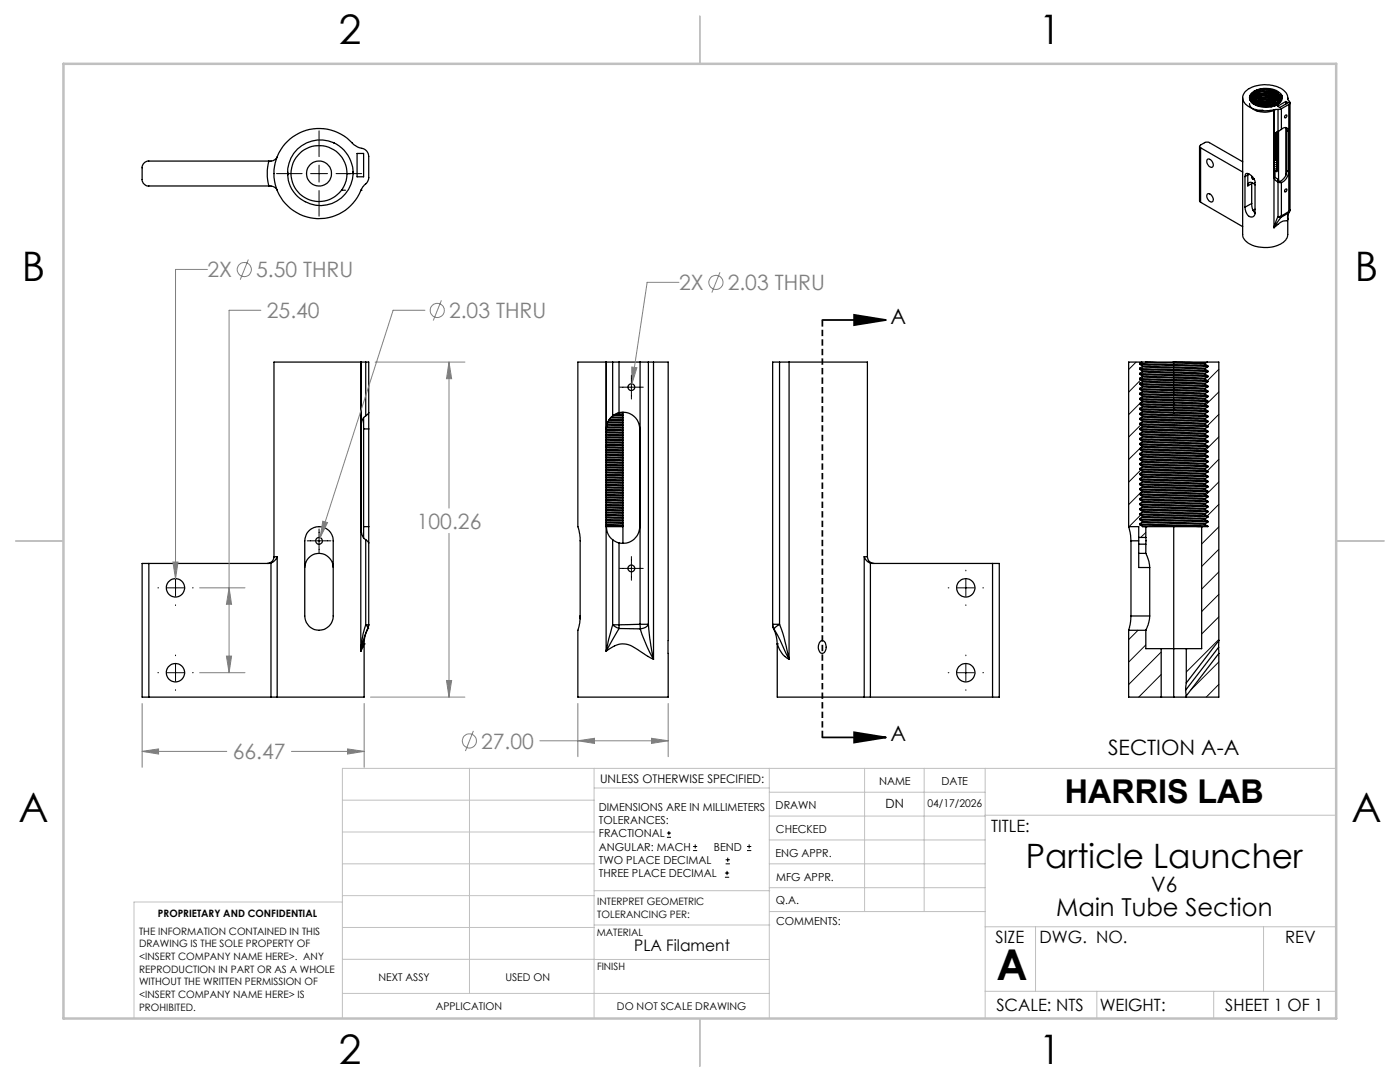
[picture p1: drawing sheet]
<svg xmlns="http://www.w3.org/2000/svg" width="279mm" height="216mm" viewBox="0 0 279 216" stroke-linecap="round" stroke-linejoin="round" font-family="sans-serif">
<g fill="none" stroke="#000" stroke-width=".25">
<path d="M248 19.5v27.3a3 3 0 0 0 2.9 2.4 6.1 6.1 0 0 0 5.7-1.3l.4-1.1v-3.3M250.3 18.2a1.35 1.35 0 0 0-.8 1.9M250.3 18.2a4.6 4.6 0 0 1 5.4 .6M250.3 18.2h.1M250.3 19.9a4.5 4.5 0 0 1 5 .6M250.3 19.9l-.6 .4M250.3 19.4a4.2 4.2 0 0 1 5.1 .9 4.5 4.5 0 0 0-5.1-.8M250.3 19.4l-.7 .7M250.3 19a4.4 4.4 0 0 1 5.1 .8l.2 .3M250.3 19l-.7 .6-.2 .3 .9-.8M250.3 18.6a4.4 4.4 0 0 1 5.1 .8l.2 .5M250.3 18.6l-.7 .6-.2 .4"/>
<path d="M250.3 18.2a4.4 4.4 0 0 1 5.1 .7 1.38 1.38 0 0 1-.7 2.1M250.3 18.3a4.4 4.4 0 0 1 5.1 .7l.2 .7M250.3 18.7l-.7 .6-.2 .4M250.3 18.7a4.4 4.4 0 0 1 5.1 .7l.2 .5M250.3 19.1a4.4 4.4 0 0 1 5.1 .7l.2 .3M250.3 19.5l-.7 .6M250.3 19.9l-.6 .5M250.3 19.9a4.6 4.6 0 0 1 5 .6M250.3 18.3l-.7 .6-.2 .6M250.3 18.2v.1M250.3 18.6v.1M250.3 19v.1"/>
<path d="M250.3 19.4v.1M250.3 19.9h.1M250.4 18.6a5.5 5.5 0 0 1 4.1 .1M250.5 18.2a5.3 5.3 0 0 1 4 .1M250.5 19a5.5 5.5 0 0 1 4 .1M250.5 19.4a5.3 5.3 0 0 1 4 .1M250.5 19.9a5.5 5.5 0 0 1 4 0M255.7 18.8a1.4 1.4 0 0 1-.8 2.1M255.7 18.8l.2 .7M257 19.5v.3M53.7 32.1a9.9 9.9 0 0 0 0 5M55.3 31.3a1.46 1.46 0 0 1-1.2 .8h-24.4a1.33 1.33 0 0 0-1.3 1.4v2.3a1.33 1.33 0 0 0 1.3 1.3h24.4a1.46 1.46 0 0 1 1.2 .9"/>
<path d="M56.9 28.7a9.1 9.1 0 0 1 13.8 .2l.7 .5a2.55 2.55 0 0 1 2.1 1.3l.1 4.9-.4 .8-.8 .9a10.2 10.2 0 0 1-6.1 6 9 9 0 0 1-10.2-3.8 9 9 0 0 1 .8-10.8zM57.4 34.5v.4M57.4 34.3v.6M66.5 28.4l.2 .1M68.2 38h.7M69.3 34.6a5.6 5.6 0 0 0-7.4-5.3 5.6 5.6 0 0 0-2.8 8.6 5.6 5.6 0 0 0 9.1 .1M69.3 34.6l-.1 .9a5.6 5.6 0 0 1-1 2.5M69.3 34.6h.6M70.4 34.2l.1 .4M70.5 34.4v.2M71.3 30.6h1.3v4.7h-1.3zM72 38h.1"/>
<path d="M239.4 29.2v10.9l.2 .3M239.6 29.5a.29 .29 0 0 1-.2-.3 .29 .29 0 0 1 .2-.3l1-.5h.7l6.7 3.9M239.6 29.5v10.9M239.6 29.5l8.4 4.8M241 38.7a1.07 1.07 0 0 1 1 1.6 1.08 1.08 0 0 1-1-1.6zM241 31.8a1.07 1.07 0 0 1 1 1.5 1.08 1.08 0 0 1-1-1.5zM248.5 35.2a.56 .56 0 0 1 .3-.6 .56 .56 0 0 1 .7 .3h.1a2.05 2.05 0 0 1 .9 1.5v6.1a.87 .87 0 0 1-.9 .8 .87 .87 0 0 1-.9-.8l-.2-1.2M248.5 35.2v6.1M249 34.9l-.5 .3M249 34.9v2.2M249.1 34.6l-.1 .3M249.4 20.7a2.24 2.24 0 0 0 2.3 1.6l1.2 .1 1.4-.4"/>
<path d="M249.6 20.1a3.7 3.7 0 0 0 3.9 1.2l1.4-.4M249.8 36.4v4.2M249.8 36.7l-.8 .4M249.9 35.2l-.1 .3 .2 .3M250.2 35.7l-.2 .1M250.3 35.7l-.3 .1M250.3 20.7a4.8 4.8 0 0 1 4.6 .2M250.3 20.3a4.7 4.7 0 0 1 4.8 .4M250.3 20.3l-.4 .2M250.3 20.4l-.4 .2M250.3 20.4a4.8 4.8 0 0 1 4.8 .3M250.3 20.7a5 5 0 0 1 4.5 .2"/>
<path d="M250.3 20.7h-.1M250.3 20.3v.1M250.3 20.7h.1M250.3 20.7l-.1 .1M250.5 20.2a5.3 5.3 0 0 1 4 .1M250.5 20.7a5.5 5.5 0 0 1 4 0M250.5 36.9h-.1a.73 .73 0 0 0-.7-.5 .73 .73 0 0 0-.7 .5v.2M250.5 21a4.8 4.8 0 0 1 4 .1M250.6 21a5.4 5.4 0 0 1 3.8 .1 5.2 5.2 0 0 0-3.8-.1M251.1 21.2a5.3 5.3 0 0 1 2.8 .1M251.2 21.2l1.6-.1 1 .2M251.3 21.2l1.3-.1 1.2 .2"/>
<path d="M252 22l-1.1 .2M254.2 21.9h.1M254.2 21.9v23.5M254.3 21.9h.1M254.3 21.9v13.4l.2 .6 .6 .4M254.3 27.5l.5 .3M254.3 27.9l.5 .3M254.3 28.3l.5 .3M254.3 28.7l.5 .3M254.3 29.1l.5 .4M254.3 28.8l.5 .3M254.3 29.6l.5 .3"/>
<path d="M254.3 30l.5 .3M254.3 30.4l.5 .3M254.3 30.8l.5 .3M254.3 31.2l.5 .3M254.3 31.3l.5 .2M254.3 31.7l.5 .3M254.3 28.8l.1 .1M254.3 27.1l.5 .3M254.4 26.8l.4 .3M254.4 26.8h.1M254.4 26.8l.4 .2M254.4 27.2h-.1l.5 .2"/>
<path d="M254.4 27.7l-.1-.1 .5 .3M254.4 28h-.1l.5 .3M254.4 28.5l-.1-.1 .5 .3M254.4 29.3l-.1-.1 .5 .3M254.4 29.7l-.1-.1 .5 .3M254.4 30.1l-.1-.1 .5 .3M254.4 30.5l-.1-.1 .5 .3M254.4 30.9l-.1-.1 .5 .3M254.5 34l.3 .3-.1-.3M254.5 35.4l.7 .4M254.5 34v1.4M254.5 35.4l-.2 .1"/>
<path d="M254.6 26.5l.2 .1M254.7 26.7l.2 .3-.2 .1M254.7 27.1l.2 .3-.2 .1M254.7 33.7l.2 .3h-.2M254.7 33.2l.2 .3M254.7 32.8l.2 .4h-.2M254.7 32.4l.2 .3-.2 .1M254.7 32l.2 .3-.2 .1M254.7 31.6l.2 .3-.2 .1M254.7 31.2l.2 .3M254.7 30.8l.2 .3-.2 .1M254.7 30.4l.2 .3-.2 .1"/>
<path d="M254.7 30l.2 .3M254.7 29.6l.2 .3-.2 .1M254.7 29.1l.2 .4M254.7 28.8l.2 .3h-.2M254.7 28.3l.2 .3-.2 .2M254.7 27.9l.2 .4M254.7 27.5l.2 .3-.2 .1M254.7 26.4l.2 .3h-.2M254.8 33.8l-.3 .2M254.9 26.6l-.2 .1M254.9 27l-.2 .1M254.9 27.4l-.2 .1"/>
<path d="M254.9 27.8l-.2 .1M254.9 28.2l-.2 .1M254.9 28.6l-.2 .2M254.9 29l-.2 .1M254.9 29.4l-.2 .2M254.9 29.8l-.2 .2M254.9 30.3l-.2 .1M254.9 30.7l-.2 .1M254.9 31.1l-.2 .1M254.9 31.5l-.2 .1M254.9 31.9l-.2 .1M254.9 32.3l-.2 .1"/>
<path d="M254.9 32.7l-.2 .1M254.9 33.1l-.2 .1M254.9 33.5l-.2 .2M254.9 33.9l-.2 .1M254.9 29.5l-.2 .1M254.9 28.3h-.2M255 21.2l1.6-1 .5 .3-1.7 .9zM255.1 21.8l-.8 .1M255.1 26.2a1.12 1.12 0 0 0-.8 1.1M255.1 36.3l.6 .1M255.1 21.8v4.4M255.1 36.3v6.9"/>
<path d="M255.2 26.1v9.7M255.7 21.7l-.6 .1M255.7 25.8l-.6 .4M255.7 25.8a.77 .77 0 0 1 .9-.3 .77 .77 0 0 1 .6 .8l-.4-.2M255.7 21.7v4.1M255.7 36.4v6.7M256.5 23a.18 .18 0 0 1 .3-.1 .18 .18 0 0 1 0 .3 .24 .24 0 0 1-.1 .3 .24 .24 0 0 1-.3-.1zM256.5 37.8a.19 .19 0 0 1 .3-.1 .19 .19 0 0 1 0 .3 .24 .24 0 0 1-.1 .3 .24 .24 0 0 1-.3-.2zM256.6 20.2v.6M256.6 25.5v9.5M256.6 25.5l.2 .6M256.8 34l.4 .3-.1 .6a2.26 2.26 0 0 1-1.4 1.5"/>
<path d="M256.8 34v.3a2.5 2.5 0 0 1-1.4 1.9l-.4-.3 .2-.1M256.8 26.1v7.9M257.2 20.8a.45 .45 0 0 0 .3-.4 .45 .45 0 0 0-.4-.4v-.1a2.66 2.66 0 0 0-2.1-2.6 6.5 6.5 0 0 0-6.5 1 1.84 1.84 0 0 0 .7 3 7 7 0 0 0 5 .6M257.2 20.8l-1.5 .9M257.2 20.8v21.4M257.5 20.5v21.3M239.6 40.4l8.4 4.8M249.8 40.6l.1 1.1 .6 .8M249.8 40.6l-1.3 .7M250.5 41.7l-.4 .3M255.1 43.2l-.9 2.2M255.1 43.2l.6 .2"/>
<path d="M255.7 43.4l-1.5 2M255.7 43.1l-.6 .1M255.7 43.1v.3M257.1 42.5l-.1 1.1a.38 .38 0 0 1-.2 .4 .38 .38 0 0 1-.4 .1l-1 .4-1.2 .9M257.1 42.5l-1.4 .9M257.2 42.2l-1.5 .9M257.2 42.2l-.1 .3M257.3 42.4l-.3 1.2M257.3 42.4l-.2 .1M257.5 41.8l-.2 .6M257.5 41.8l-.3 .4M72 72.2h-17.3v38.9"/>
<path d="M72 72.2h.1M72 72.2v57.7M72 72.2v32.9l.2 1.5 .3 .6 .5 .5M72 72.2h1M73 72.2h.6v10.1M73 72.2v10.8M121 72.2h.1M121 72.2h-5.7v32.9l.5 2.1v16.3M121 72.2h1.3M121 72.2v57.7M122.3 72.2h1.2M122.3 72.2v10.8"/>
<path d="M123.5 72.2h4.2M123.5 72.2v10.1M127.7 72.2h1.7M127.7 72.2v52.4M129.4 72.2h1M129.4 72.2v52.4M130.4 72.2h2.9v66.9h-18v-13.3l.4-1.6 .1-1.3M130.4 72.2v59.4M155.6 72.2h1.9M155.6 72.2h-1.4v52.4M155.6 72.2v52.4M157.5 72.2h15.6v38.9"/>
<path d="M157.5 72.2v59.4M227.4 77.5l6.8 .3M227.4 76.5v.2l.6 .3M227.4 73.5v.2l.6 .3M227.4 79.5l6.8 .3M227.4 77.5v.2l.6 .3M227.4 74.5l6.8 .3M227.4 78.5v.2l.6 .3M227.4 75.5v.2l.6 .3M227.4 76.5l6.8 .3M227.4 75.5l6.8 .2M227.4 73.5l6.8 .3"/>
<path d="M227.4 72.5v.2l.6 .3M227.4 74.5v.2l.6 .3M227.4 72.5l6.8 .2M227.4 79.5v.2l.6 .3M227.4 78.5l6.8 .2M227.6 76.7l6.6 .2M227.6 73.7l6.6 .2M227.6 77.7l6.6 .2M227.6 78.7l6.6 .2M227.6 75.7l6.6 .2M227.6 72.7l6.6 .2M227.6 74.7l6.6 .2"/>
<path d="M227.6 79.7l6.6 .2M227.9 72.2l-.5 .3M227.9 72.2h.7M227.9 72.2h-2.7v32.9M228 77.2l-.6 .3M228 77.2l6.2 .2M228 77l6.2 .3M228 74l6.2 .3M228 79.2l-.6 .3M228 79.2l6.2 .2M228 78l6.2 .2M228 74.2l-.6 .3"/>
<path d="M228 74.2l6.2 .2M228 79l6.2 .3M228 76l6.2 .2M228 76.2l-.6 .3M228 76.2l6.2 .2M228 75.2l-.6 .3M228 75.2l6.2 .2M228 73.2l-.6 .3M228 73.2l6.2 .2M228 73l6.2 .2M228 75l6.2 .2M228 78.2l-.6 .3"/>
<path d="M228 78.2l6.2 .2M228 73v.2M228 74v.2M228 75v.2M228 76v.2M228 77v.2M228 78v.2M228 79v.2M228.6 72.2l5.6 .2M228.6 72.2h5.5M234.1 72.2h6.8M234.1 72.2h.1"/>
<path d="M234.2 77.4l6.3 .3M234.2 77.8l6.7 .2M234.2 76.9l6.9 .3M234.2 77.3l5.8 .1 .5 .1v.2M234.2 73.9l6.9 .3M234.2 74.3l5.8 .1 .5 .1v.2l-6.3-.3M234.2 79.3l6.1 .1 .2 .1v.2l-6.3-.3M234.2 79.8l6.7 .2M234.2 77.9l6.9 .3M234.2 78.2l5.1 .2 1.2 .1v.2M234.2 74.8l6.7 .2M234.2 78.9l6.9 .3"/>
<path d="M234.2 75.9l6.9 .3M234.2 76.2l6.3 .3M234.2 76.4l6.3 .3M234.2 76.8l6.7 .2M234.2 75.4l6.3 .3v-.2M234.2 75.7l6.7 .3M234.2 73.4l6.2 .3 .1-.2M234.2 73.8l6.7 .2M234.2 72.9l6.9 .3M234.2 73.2l6.3 .3M234.2 74.9l6.9 .3M234.2 75.2l6.3 .3"/>
<path d="M234.2 72.4l6.3 .3M234.2 72.7l6.7 .3M234.2 79.9l6.9 .3M234.2 78.4l6.3 .3M234.2 78.7l6.7 .3M234.2 72.2l6.3 .3M234.2 72.2v.2M234.2 72.7v.2M234.2 73.2v.2M234.2 73.8v.1M234.2 74.3v.1M234.2 74.8v.1"/>
<path d="M234.2 75.2v.2M234.2 75.7v.2M234.2 76.2v.2M234.2 76.8v.1M234.2 77.3v.1M234.2 77.8v.1M234.2 78.2v.2M234.2 78.7v.2M234.2 79.3v.1M234.2 79.8v.1M240.5 77.7l.6 .3v.2M240.5 76.7l.6 .3v.2"/>
<path d="M240.5 72.7l.6 .3v.2M240.5 78.7l.6 .3v.2M240.5 72.5v.2M240.5 76.5v.2M240.5 79.7l.6 .3v.2M240.5 74.7l.6 .3v.2M240.5 75.7l.6 .3v.2M240.5 73.7l.6 .3v.2M240.9 72.2l-.4 .3M240.9 72.2h2.3v55.6M241.1 77.2l-.6 .3M241.1 74.2l-.6 .3"/>
<path d="M241.1 78.2l-.6 .3M241.1 79.2l-.6 .3M241.1 76.2l-.6 .3M241.1 73.2l-.6 .3M241.1 75.2l-.6 .3M72.6 83.3v2.3M72.6 85.6h1M72.6 85.6v19.5M73 83a2.8 2.8 0 0 0-1 2.6M73.6 82.3v3.3M73.6 82.3l-.6 .7M73.6 85.6v19.5"/>
<path d="M121 85.7l3.3 .1M121 85.8l3.3 .1M121 98.7h3.3M121 98.8l3.3 .1M121 92.7h3.3M121 92.9h3.3M121 99.7l3.3 .1M121 99.8l3.3 .1M121 97.7l3.3 .1M121 97.9h3.3M121 86.7h3.3M121 86.9h3.3"/>
<path d="M121 87.7h3.3M121 87.8l3.3 .1M121 88.7l3.3 .1M121 88.9h3.3M121 89.7h3.3M121 89.9h3.3M121 91.7l3.3 .1M121 91.9h3.3M121 94.7l3.3 .1M121 94.9h3.3M121 95.7h3.3M121 95.8l3.3 .1"/>
<path d="M121 96.7l3.3 .1M121 96.8l3.3 .1M121 93.7h3.3M121 93.8l3.3 .1M121 90.7h3.3M121 90.8l3.3 .1M121 86.1l3.3 .2M121 99.2h3.3M121 92.1l3.3 .2M121 91.2l3.3 .1M121 93.2h3.3M121 90.2h3.3"/>
<path d="M121 97.2l3.3 .1M121 95.2h3.3M121 96.2h3.3M121 94.2l3.3 .1M121 89.1l3.3 .2M121 87.2h3.3M121 88.2l3.3 .1M121 95.3l3.3 .1M121 87.3l3.3 .1M121 88.3l3.3 .1M121 94.3l3.3 .1M121 96.3l3.3 .1"/>
<path d="M121 93.3l3.3 .1M121 89.3l3.3 .1M121 85.3l3.3 .1M121 97.3l3.3 .1M121 99.3l3.3 .1M121 92.3l3.3 .1M121 86.3l3.3 .1M121 91.3l3.3 .1M121 98.2h3.3M121 90.3l3.3 .1M121 98.4h3.3M121 85.2l3.3 .1"/>
<path d="M121.1 84.8l3.2 .1M121.1 84.7h3.2M121.2 84.3l3.1 .1M121.3 84.2h3M121.5 83.9h2.8M121.6 83.7h2.7M121.8 83.4h2.5M122 83.2l2.3 .1M122.3 83a3.3 3.3 0 0 0-1.3 2.6M122.4 82.9h1.9M122.7 82.7l1.6 .1M123.4 82.4h.9"/>
<path d="M123.5 82.3a3.3 3.3 0 0 1 4.2 3.3v19.5a3.3 3.3 0 0 1-4.2 3.2M123.5 82.3l-1.2 .7M124.3 82.2v26.2M227.4 85.5l13.5 .5M227.4 90.5l13.5 .5M227.4 92.5l13.5 .5M227.4 93.5l13.5 .5M227.4 88.5l13.5 .5M227.4 87.5l13.5 .5M227.4 95.5l13.5 .5M227.4 96.5l13.5 .5M227.4 89.5l13.5 .5"/>
<path d="M227.4 94.5l13.5 .5M227.4 86.5l13.5 .5M227.4 91.5l13.5 .5M227.4 98.5l13.5 .5M227.4 99.5l13.5 .5M227.4 97.5l13.5 .5M227.4 84.5l13.5 .5M227.4 83.5l13.5 .5M227.4 82.5l13.5 .5M227.4 85.5v.2l.6 .3M227.4 80.5v.2l.6 .3M227.4 81.5l6.8 .2"/>
<path d="M227.4 80.5l6.8 .3M227.4 81.5v.2l.6 .3M227.4 99.5v.2l.6 .3M227.4 98.5v.2l.6 .3M227.4 96.5v.2l.6 .3M227.4 95.5v.2l.6 .3M227.4 94.5v.2l.6 .3M227.4 91.5v.2l.6 .3M227.4 89.5v.2l.6 .3M227.4 88.5v.2l.6 .3M227.4 87.5v.2l.6 .3M227.4 86.5v.2l.6 .3"/>
<path d="M227.4 84.5v.2l.6 .3M227.4 82.5v.2l.6 .3M227.4 90.5v.2l.6 .3M227.4 92.5v.2l.6 .3M227.4 93.5v.2l.6 .3M227.4 83.5v.2l.6 .3M227.4 97.5v.2l.6 .3M227.6 85.7l13.5 .5M227.6 90.7l13.5 .5M227.6 92.7l13.5 .5M227.6 93.7l13.5 .5M227.6 88.7l13.5 .5"/>
<path d="M227.6 87.7l13.5 .5M227.6 95.7l13.5 .5M227.6 96.7l13.5 .5M227.6 89.7l13.5 .5M227.6 94.7l13.5 .5M227.6 86.7l13.5 .5M227.6 91.7l13.5 .5M227.6 98.7l13.5 .5M227.6 99.7l13.5 .5M227.6 97.7l13.5 .5M227.6 84.7l13.5 .5M227.6 83.7l13.5 .5"/>
<path d="M227.6 82.7l13.5 .5M227.6 80.7l6.6 .2M227.6 81.7l6.6 .2M228 92l12 .4 .5 .1v.2l-12.5-.5M228 99l11.5 .4 1 .1v.2l-12.5-.5M228 86.2l12.5 .5M228 86l11.5 .4 1 .1v.2M228 90.2l12.5 .5M228 90l12.3 .5 .2 .2M228 87l12.3 .5 .2 .2-12.5-.5M228 88l11.5 .4 1 .1v.2l-12.5-.5M228 89l11.5 .4 1 .1v.2l-12.5-.5"/>
<path d="M228 95.2l12.5 .5M228 95l12 .4 .5 .1v.2M228 96l11.5 .4 1 .1v.2l-12.5-.5M228 97l11.5 .4 1 .1v.2l-12.5-.5M228 91.2l12.5 .5M228 91l12.5 .5M228 93.2l12.5 .5M228 93l12.5 .5M228 94.2l12.5 .5v-.2M228 94l12.5 .5M228 98.2l12.5 .5M228 98l12.5 .5"/>
<path d="M228 85l11.5 .4 1 .1v.2l-12.5-.5M228 84.2l12.5 .5v-.2M228 84l12.5 .5M228 83.2l12.5 .5M228 83l12.5 .5M228 81l6.2 .2M228 81.2l-.6 .3M228 81.2l6.2 .2M228 80.2l-.6 .3M228 80.2l6.2 .2M228 82l6.2 .3M228 99.2l-.6 .3"/>
<path d="M228 97.2l-.6 .3M228 96.2l-.6 .3M228 94.2l-.6 .3M228 92.2l-.6 .3M228 89.2l-.6 .3M228 88.2l-.6 .3M228 87.2l-.6 .3M228 85.2l-.6 .3M228 84.2l-.6 .3M228 80l6.2 .3M228 93.2l-.6 .3M228 95.2l-.6 .3"/>
<path d="M228 82.2l-.6 .3M228 82.2l6.2 .2M228 83.2l-.6 .3M228 98.2l-.6 .3M228 90.2l-.6 .3M228 86.2l-.6 .3M228 91.2l-.6 .3M228 80v.2M228 81v.2M228 82v.2M228 83v.2M228 84v.2"/>
<path d="M228 85v.2M228 86v.2M228 87v.2M228 88v.2M228 89v.2M228 90v.2M228 91v.2M228 92v.2M228 93v.2M228 94v.2M228 95v.2M228 96v.2"/>
<path d="M228 97v.2M228 98v.2M228 99v.2M234.2 80.9l6.9 .3M234.2 81.2l6.3 .3M234.2 81.4l6.3 .3M234.2 81.7l6.7 .3M234.2 80.4l6.3 .3v-.2M234.2 80.8l6.7 .2M234.2 81.9l6.9 .3M234.2 82.3l6.3 .2M234.2 80.3l6.3 .2"/>
<path d="M234.2 82.4l6.3 .3M234.2 80.3v.1M234.2 80.8v.1M234.2 81.2v.2M234.2 81.7v.2M234.2 82.3v.1M240.5 81.7l.6 .3v.2M240.5 93.7l.6 .3v.2M240.5 95.7l.6 .3v.2M240.5 82.7l.6 .3v.2M240.5 83.7l.6 .3v.2M240.5 98.7l.6 .3v.2"/>
<path d="M240.5 90.7l.6 .3v.2M240.5 86.7l.6 .3v.2M240.5 91.7l.6 .3v.2M240.5 81.5v.2M240.5 82.5v.2M240.5 83.5v.2M240.5 91.5v.2M240.5 93.5v.2M240.5 98.5v.2M240.5 80.7l.6 .3v.2M240.5 99.7l.6 .3v.2M240.5 97.7l.6 .3v.2"/>
<path d="M240.5 96.7l.6 .3v.2M240.5 94.7l.6 .3v.2M240.5 92.7l.6 .3v.2M240.5 89.7l.6 .3v.2M240.5 88.7l.6 .3v.2M240.5 87.7l.6 .3v.2M240.5 85.7l.6 .3v.2M240.5 84.7l.6 .3v.2M241.1 86.2l-.6 .3M241.1 81.2l-.6 .3M241.1 82.2l-.6 .3M241.1 99.2l-.6 .3"/>
<path d="M241.1 97.2l-.6 .3M241.1 96.2l-.6 .3M241.1 95.2l-.6 .3M241.1 92.2l-.6 .3M241.1 90.2l-.6 .3M241.1 89.2l-.6 .3M241.1 88.2l-.6 .3M241.1 87.2l-.6 .3M241.1 85.2l-.6 .3M241.1 80.2l-.6 .3M241.1 83.2l-.6 .3M241.1 91.2l-.6 .3"/>
<path d="M241.1 93.2l-.6 .3M241.1 94.2l-.6 .3M241.1 84.2l-.6 .3M241.1 98.2l-.6 .3M29.7 112.4h-1.3v26.7h1.3M29.7 112.4v26.7M54.1 112.4h-24.4M54.1 112.4v26.7M54.7 111.1a1.33 1.33 0 0 1-1.4 1.3M54.7 111.1h.6M55.3 111.1a2.18 2.18 0 0 1-1.2 1.3M55.3 111.1v28"/>
<path d="M60.8 113.2a2.84 2.84 0 0 1 2.9-2.8 2.84 2.84 0 0 1 2.8 2.8M61.7 105.9a2.83 2.83 0 0 1 3.1-.6 2.83 2.83 0 0 1 1.7 2.6v15a2.84 2.84 0 0 1-2.8 2.9 2.84 2.84 0 0 1-2.9-2.9v-15l.3-1.3zM72.6 105.1v2.3M72.6 105.1h1M73 107.7l.6 .6M73 107.7v17M73.6 105.1v3.2M73.6 108.3v16.4M121 103.7l3.3 .1M121 103.9h3.3M121 100.7l3.3 .1M121 100.9h3.3"/>
<path d="M121 101.7h3.3M121 101.8l3.3 .1M121 102.7l3.3 .1M121 102.8l3.3 .1M121 100.2l3.3 .1M121 102.2h3.3M121 103.3l3.3 .1M121 100.3l3.3 .1M121 104.2h3.3M121 102.3l3.3 .1M121 101.2h3.3M121 103.2l3.3 .1"/>
<path d="M121 104.4h3.3M121 104.7h3.3M121 101.4h3.3M121 104.8l3.3 .1M122.3 107.7l1.2 .6M122.3 107.7v17M123.5 108.3v16.4M124.3 105.1h-3.2a3 3 0 0 0 1.2 2.6M172.5 111.1h.6M172.5 111.1a1.94 1.94 0 0 0 1.2 1.3M172.5 111.1v28M173.1 111.1a1.33 1.33 0 0 0 1.3 1.3"/>
<path d="M173.7 112.4h24.4M173.7 112.4v26.7M198.1 112.4h1.3v26.7h-1.3M198.1 112.4v26.7M225.2 105.1l.4 1.7 .1 1.1M225.2 105.1h2.1v2.1M225.7 107.9h1.6M225.7 107.9v15M227.3 110.4v2.8h2.1M227.3 107.2v1.4M227.3 107.2h1.4M227.3 108.6v1.8"/>
<path d="M227.3 110.4h1.4M227.3 108.6h1.4M227.4 101.5l13.5 .5M227.4 103.5l13.5 .5M227.4 100.5l13.5 .5M227.4 102.5l13.5 .5M227.4 104.7l12.6 .4M227.4 104.5l13.5 .5M227.4 101.5v.2l.6 .3M227.4 100.5v.2l.6 .3M227.4 102.5v.2l.6 .3M227.4 103.5v.2l.6 .3"/>
<path d="M227.4 104.7l.6 .4h.7M227.4 104.5v.2M227.6 101.7l13.5 .5M227.6 103.7l13.5 .5M227.6 100.7l13.5 .5M227.6 102.7l13.5 .5M228 100l11.5 .4 1 .1v.2l-12.5-.5M228 102.2l12.5 .5M228 102l11.5 .4 1 .1v.2M228 103l11.5 .4 1 .1v.2l-12.5-.5M228 104.2l12.5 .5v-.2M228 104l12.5 .5"/>
<path d="M228 101l12 .4 .5 .1v.2l-12.5-.5M228 103.2l-.6 .3M228 100.2l-.6 .3M228 104.2l-.6 .3M228 101.2l-.6 .3M228 102.2l-.6 .3M228 100v.2M228 101v.2M228 102v.2M228 103v.2M228 104v.2M228.1 105l.8 .1"/>
<path d="M228.7 110.4l.6 1.7 .1 1.1M228.7 107.2v1.4M228.7 105.1h5.5M228.7 105.1v2.1M228.7 108.6v1.8M229.4 113.2v9.7M234.2 105.1h5.6M234.2 105.1v34M239.8 105.1v24.3h-3.1M240.5 102.7l.6 .3v.2M240.5 103.7l.6 .3v.2M240.5 100.7l.6 .3v.2"/>
<path d="M240.5 104.7l.6 .4h-1.3M240.5 101.7l.6 .3v.2M241.1 102.2l-.6 .3M241.1 100.2l-.6 .3M241.1 101.2l-.6 .3M241.1 103.2l-.6 .3M241.1 104.2l-.6 .3M29.7 139.1h24.4M54.1 139.1h1.2M72.7 128.5l-.7 1.4M72.7 128.5h.1M72.7 128.5v10.6h-17.4"/>
<path d="M73 124.7l-.5 1.8-.5 3.4M73 124.7l.3 .4 .1 .3M73 124.7h.6M73.4 125.4l-.8 2.1-.6 2.4M73.4 125.4h.1M73.4 125.4a6.3 6.3 0 0 0-.7 3.1M73.6 124.7l-.2 .7M121 129.9a4.6 4.6 0 0 1 5.2-.9l4.2 2.6M122.3 124.7h1.2M122.3 124.7l1.2 .7M122.3 124.7l-1.3 5.2M123.5 124.7v.7"/>
<path d="M123.5 125.4l4.3 .1M123.5 125.4l-2.5 4.5M127.7 124.6l.1 .9M127.7 124.6h1.7M127.7 124.6l-4.2 .1M127.8 125.5l1.4 3.6 1.2 2.5M129.4 124.6l-.7 .6-.9 .3M129.4 124.6l.3 2.8 .7 4.2M154.2 124.6l.2 .8M154.2 124.6h1.4M154.2 124.6l.2 .9M154.4 125.4a7.6 7.6 0 0 1 .7 3.1"/>
<path d="M154.4 125.4h.1M154.4 125.4v.1M154.4 125.5l3.1 6.1M155.1 128.5l.1 .1a5.2 5.2 0 0 0 2.3 3M155.1 128.5h.1M155.1 128.5v10.6h17.4M155.6 124.6l.7 1.9 1.2 5.1M155.6 124.6l-1.2 .9M163.7 128l.5-.2a1.51 1.51 0 0 1-.1 2.6 1.43 1.43 0 0 1-.4-2.4zM172.5 139.1h1.2M173.7 139.1h24.4M225.2 125.8v13.3h6.5"/>
<path d="M225.2 125.8h3.5M225.7 122.9l-.2 1.8-.3 1.1M225.7 122.9h3.7M228.7 125.8v3.6h3M229.4 122.9l-.1 1.3-.6 1.6M231.7 129.4h5M231.7 139.1h2.5M231.7 129.4v9.7M234.2 139.1h2.5M236.6 137.7l.1 1.2M236.7 136.3l-.1 1.4M236.7 129.4v6.9"/>
<path d="M236.7 138.9v.2M243.2 129.2v1.2M243.2 129.2l-6.6 8.5M243.2 127.8v1.4M243.2 130.4v8.7h-6.5M243.2 127.8l-6.5 8.5M243.2 130.4l-6.5 8.5"/>
<circle cx="63.7" cy="34.6" r="2.5"/>
<circle cx="63.9" cy="34.5" r="6.6"/>
<circle cx="126" cy="77.2" r=".67"/>
<circle cx="35" cy="117.3" r="1.83"/>
<circle cx="63.7" cy="107.9" r=".67"/>
<circle cx="126" cy="113.4" r=".67"/>
<circle cx="192.7" cy="117.3" r="1.83"/>
<circle cx="35" cy="134.2" r="1.83"/>
<circle cx="192.7" cy="134.2" r="1.83"/>
</g>
<g fill="none" stroke="#000" stroke-width=".2">
<path d="M55.2 34.6h5.1M62 34.6h3.4M63.7 26.1v5.2M63.7 32.9v3.4M63.7 38v5.1M67.1 34.6h5.1M123.6 77.3h4.8M126 74.9v4.7M226.7 72.2l-1.5 1.5M227.6 75.8l-2.4 2.4M243.2 73.7l-2.2 2.3M243.2 78.2l-2.5 2.6"/>
<path d="M227.4 80.5l-2.2 2.2M227.4 89.5l-2.2 2.2M227.6 84.8l-2.4 2.4M227.6 93.8l-2.4 2.4M227.9 98l-2.7 2.7M228 80l-.5 .4M228 89l-.5 .5M243.2 82.7l-2.2 2.2M243.2 87.2l-2.5 2.5M243.2 91.7l-2.2 2.2M243.2 96.2l-2.5 2.5M31.5 117.3h.1"/>
<path d="M33.3 117.3h3.4M35 113.8v.1M35 115.6v3.4M38.4 117.3h.2M61.3 107.9h4.7M63.7 105.6v4.7M123.6 113.4h4.8M126 111.1v4.7M189.2 117.3h.2M191.1 117.3h3.4M192.8 113.8v.1M192.8 115.6v3.4"/>
<path d="M196.1 117.3h.2M227.6 102.8l-2.3 2.3M228.7 106.3l-1.1 .9M243.2 100.6l-2.3 2.3M243.2 105.1l-3.4 3.4M243.2 109.6l-3.4 3.4M243.2 114.1l-3.4 3.4M243.2 118.6l-3.4 3.4M31.5 134.2h.1M33.3 134.2h3.4M35 120.7v.1M35 130.7v.1"/>
<path d="M35 132.5v3.4M35 137.6v.2M38.4 134.2h.2M189.2 134.2h.2M191.1 134.2h3.4M192.8 120.7v.1M192.8 130.7v.1M192.8 132.5v3.4M192.8 137.6v.2M196.1 134.2h.2M227.1 125.8l-1.9 1.8M228.7 128.7l-3.5 3.4"/>
<path d="M231.7 139.1h.1M231.7 130.1l-6.5 6.5M231.7 134.6l-4.4 4.5M236.9 129.4l-.2 .2M243.2 123.1l-3.4 3.4M243.2 127.6l-6.5 6.5M243.2 132.1l-5.6 5.6M243.2 136.6l-2.5 2.5M133.1 167.1h.8M133.1 166.2h.8M133.5 165.8v.9M138.3 169.7h.8"/>
<path d="M138.3 168.9h.8M138.7 168.5v.8M144.7 175h.8M144.7 174.2h.8M144.8 172.4h.9M144.8 171.6h.9M145.1 173.8v.8M145.2 171.1v.9M149.1 169.7h.8M149.1 168.9h.8M149.5 168.5v.8"/>
</g>
<g fill="none" stroke="#808080" stroke-width=".2">
<path d="M41.4 53.8h-6.4v61.7M49.6 51.8l-1.7 4M88.1 59.9l-1.6 4.1M135.5 56.3h-6.3l-3.1 20.3M143.7 54.3l-1.6 4.1M52.1 61.9h-6.4v72.3M74.9 72.2h17.9M84.8 61.9h-6.3l-14.6 45.4M89.6 72.2l.5 3.4h-1zM89.6 72.2v29.2M126.1 73.2l1 .2-1 3.2zM34.5 112.1h1l-.5 3.4z"/>
<path d="M39.8 117.3h9.1M45.7 117.3l.5 3.3h-1zM64.4 104l1 .3-1.5 3zM89.6 106.4v32.7M39.8 134.2h9.1M45.2 130.9h1l-.5 3.3zM73.9 139.1h18.9M89.1 135.8h1l-.5 3.3zM28.4 149.9l3.2-.5v1.1zM28.4 140.4v12.7M28.4 149.9h16.9M58.2 149.9h14.5"/>
<path d="M69.4 149.4l3.3 .5-3.3 .6zM72.7 140.4v12.7M94.5 145.8l-1.6 4.1M107.7 147.8h25.6M115.3 147.8l3.3-.5v1zM115.3 140.4v10.6M130 147.3l3.3 .5-3.3 .5zM133.3 140.4v10.6"/>
<circle cx="48.7" cy="53.8" r="1.42"/>
<circle cx="142.9" cy="56.4" r="1.41"/>
<circle cx="87.3" cy="61.9" r="1.42"/>
<circle cx="93.7" cy="147.8" r="1.41"/>
</g>
<path d="M164.1 63.9h12.7M170.5 62.8l6.3 1.1-6.3 1zM164.1 147.1h12.7M170.5 146.1l6.3 1-6.3 1.1z" fill="none" stroke="#000" stroke-width=".35"/>
<path d="M164.1 63.8v83.3" fill="none" stroke="#000" stroke-width=".35" stroke-dasharray="1.3 .6" stroke-dashoffset="-.1" stroke-linecap="butt"/>
<g fill="none" stroke="#c0c0c0" stroke-width=".2">
<path d="M68.3 159.7h50.3M93.7 153.3v44.9M118.6 153.3v49.9M118.6 157.2h34.9M153.5 153.3v49.9M153.5 158.1h43.1M172.5 153.3v28.6M184.4 153.3v28.6M196.6 153.3v49.9M266.7 153.3h-198.4v49.9M68.3 178.7h50.3M68.3 172.4h50.3"/>
<path d="M68.3 166h50.3M68.3 180h-41.6v23.2M118.6 177.7h35M153.5 167.6h43.1M153.5 162.8h43.1M153.5 172.4h43.1M153.5 177.1h43.1M196.6 162.7h70.1M68.3 198.2h85.2M68.3 191.4l85.2 .1M68.3 185.1h50.3M118.6 184.6h35"/>
<path d="M153.6 181.9h43M196.6 197.8h70.1M196.6 184.9h70.1M206.7 184.9v12.9M218.9 197.8v5.4M242.2 197.8v5.4M252.2 184.9v12.9"/>
</g>
<path d="M139.7 3.2v9.5M3.1 107.9h9.6M266.7 107.9h9.5M139.7 203.2v9.6" fill="none" stroke="#c0c0c0" stroke-width=".25"/>
<path d="M12.7 12.7h254v190.5h-254z" fill="none" stroke="#c0c0c0" stroke-width=".5"/>
<path d="M170.5 62.8l6.3 1.1-6.3 1zM170.5 146.1l6.3 1-6.3 1.1z" fill="#000"/>
<path d="M115.3 147.8l3.3-.5v1zM130 147.3l3.3 .5-3.3 .5zM126.1 73.2v3.4l1-3.2zM89.6 72.2l.5 3.4h-1zM89.1 135.8h1l-.5 3.3zM28.4 149.9l3.2-.5v1.1zM69.4 149.4l3.3 .5-3.3 .6zM45.7 117.3l.5 3.3h-1zM45.2 130.9h1l-.5 3.3zM34.5 112.1l.5 3.4 .5-3.4zM64.4 104l-.5 3.3 1.5-3z" fill="#808080"/>
<text font-size="8.5" x="198.9" y="195.5">A</text>
<g font-size="8.1">
<text x="67.6" y="8.9">2</text>
<text x="207.3" y="8.9">1</text>
<text x="4.4" y="56.2">B</text>
<text x="270.4" y="56.2">B</text>
<text x="3.7" y="164.1">A</text>
<text x="269.7" y="164.1">A</text>
<text x="67.6" y="212.4">2</text>
<text x="207.3" y="212.4">1</text>
</g>
<text font-size="6.7" x="204.7" y="173.1">Particle Launcher</text>
<text font-size="6.5" x="212.5" y="160.2">HARRIS LAB</text>
<text font-size="4.9" x="210.8" y="182.7">Main Tube Section</text>
<g font-size="4.2" fill="#808080">
<text x="41.4" y="55.3">2X</text>
<text x="51.1" y="55.3">5.50 THRU</text>
<text x="135.5" y="57.9">2X</text>
<text x="145.2" y="57.9">2.03 THRU</text>
<text x="53.3" y="63.5">25.40</text>
<text x="89.6" y="63.5">2.03 THRU</text>
<text x="83.2" y="105.5">100.26</text>
<text x="96" y="149.4">27.00</text>
<text x="46.4" y="151.5">66.47</text>
</g>
<g font-size="4.2">
<text x="177.7" y="64.6">A</text>
<text x="177.7" y="147.9">A</text>
<text x="221.1" y="150.6">SECTION A-A</text>
<text x="229.8" y="177.9">V6</text>
</g>
<g font-size="3.4">
<text x="197.8" y="166">TITLE:</text>
<text x="198.7" y="188.1">SIZE</text>
<text x="207.5" y="188.1">DWG. NO.</text>
<text x="256.5" y="188.2">REV</text>
<text x="198.8" y="201.7">SCALE: NTS</text>
<text x="219.5" y="201.8">WEIGHT:</text>
<text x="244.5" y="201.7">SHEET 1 OF 1</text>
</g>
<text font-size="3.2" x="126.6" y="189.8">PLA Filament</text>
<text font-size="2.5" x="176.7" y="161.3">DN</text>
<text font-size="2.4" x="119.8" y="156.2">UNLESS OTHERWISE SPECIFIED:</text>
<g font-size="2.2">
<text x="119.5" y="161.8">DIMENSIONS ARE IN MILLIMETERS</text>
<text x="154.8" y="161.4">DRAWN</text>
<text x="175.4" y="156.6">NAME</text>
<text x="187.9" y="156.7">DATE</text>
<text x="119.5" y="164.4">TOLERANCES:</text>
<text x="119.5" y="167.1">FRACTIONAL</text>
<text x="154.9" y="166.3">CHECKED</text>
<text x="119.5" y="169.7">ANGULAR: MACH</text>
<text x="119.5" y="172.4">TWO PLACE DECIMAL</text>
<text x="142.5" y="169.7">BEND</text>
<text x="154.8" y="170.9">ENG APPR.</text>
<text x="119.5" y="175">THREE PLACE DECIMAL</text>
<text x="154.9" y="175.7">MFG APPR.</text>
<text x="154.9" y="180.4">Q.A.</text>
<text x="154.9" y="184.6">COMMENTS:</text>
</g>
<g font-size="2.1">
<text x="185.1" y="161.1">04/17/2026</text>
<text x="75.5" y="195.7">NEXT ASSY</text>
<text x="100.9" y="195.7">USED ON</text>
<text x="86.9" y="201.5">APPLICATION</text>
<text x="123.1" y="201.6">DO NOT SCALE DRAWING</text>
</g>
<g font-size="2">
<text x="31.5" y="182.9">PROPRIETARY AND CONFIDENTIAL</text>
<text x="119.2" y="180.6">INTERPRET GEOMETRIC</text>
<text x="119.2" y="183.1">TOLERANCING PER:</text>
<text x="27.8" y="186.5">THE INFORMATION CONTAINED IN THIS</text>
<text x="27.8" y="189">DRAWING IS THE SOLE PROPERTY OF</text>
<text x="27.8" y="191.6">&lt;INSERT COMPANY NAME HERE&gt;. ANY</text>
<text x="119.1" y="186.7">MATERIAL</text>
<text x="27.8" y="194.1">REPRODUCTION IN PART OR AS A WHOLE</text>
<text x="27.8" y="196.6">WITHOUT THE WRITTEN PERMISSION OF</text>
<text x="119.1" y="193.5">FINISH</text>
<text x="27.8" y="199.1">&lt;INSERT COMPANY NAME HERE&gt; IS</text>
<text x="27.8" y="201.7">PROHIBITED.</text>
</g>
</svg>
